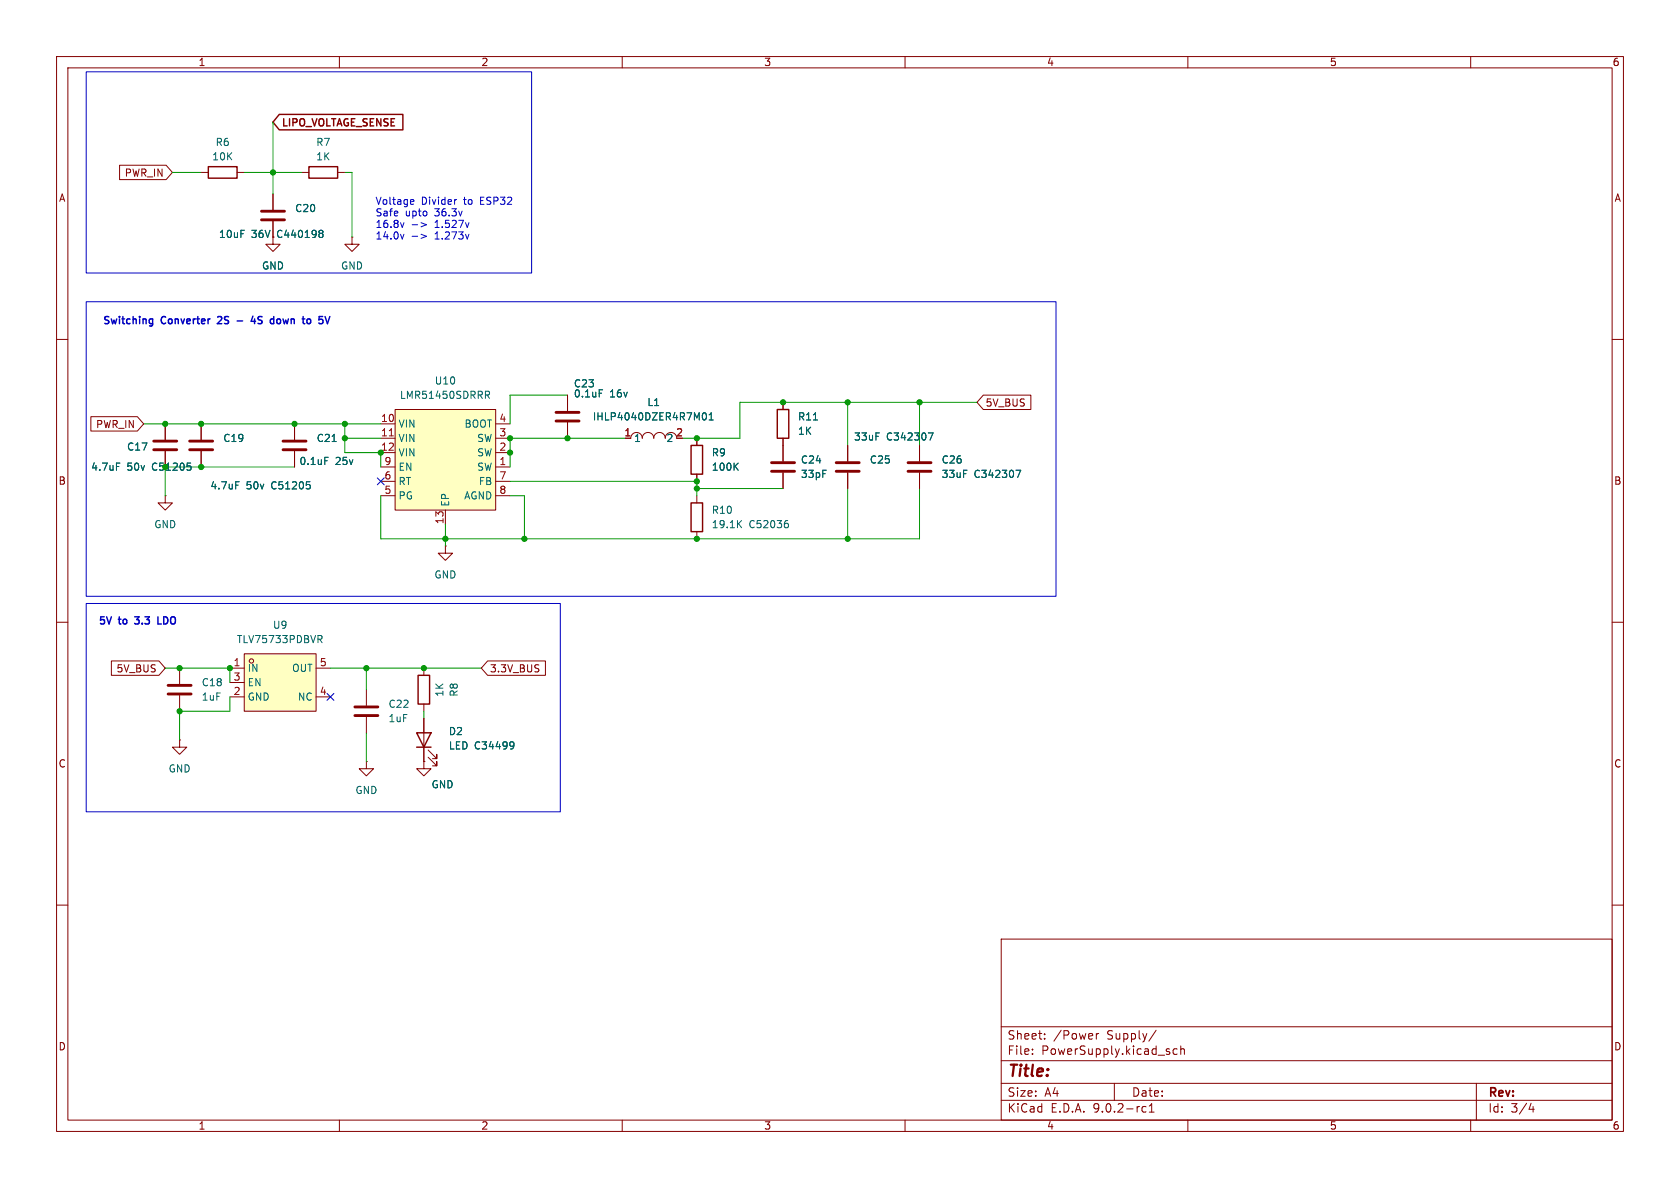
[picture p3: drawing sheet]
<svg xmlns="http://www.w3.org/2000/svg" width="297mm" height="210mm" viewBox="0 0 297 210" stroke-linecap="round" stroke-linejoin="round" font-family="sans-serif">
<g fill="none" stroke="#840000" stroke-width=".18">
<path d="M10 10h277v190h-277zM12 12h273v186h-273zM60 10v2M110 10v2M160 10v2M210 10v2M260 10v2M35.6 30.5h1.2M41.9 30.5h1.3M62.2 41.9v1.3h1.3l-1.3 1.3-1.2-1.3h1.2M62.2 41.9h.1M10 60h2"/>
<path d="M138.4 71.1v1.3M138.4 77.5v1.2M285 60h2M29.2 87.6v1.3h1.3l-1.3 1.3-1.3-1.3h1.3M29.2 87.6h.1M10 110h2M74.9 118.1v1.3M285 110h2M31.7 130.8v1.3h1.3l-1.3 1.3-1.2-1.3h1.2M31.7 130.8h.1M64.8 134.6v1.3h1.2l-1.2 1.3-1.3-1.3h1.3M64.8 134.6h.1"/>
<path d="M64.8 121.9v2.8M64.8 126.7v2.8M74.9 134.6v1.3h1.3l-1.3 1.3-1.2-1.3h1.2M74.9 134.6h.1M74.9 124.5v1.2M74.9 127v7.6M75.7 133.9l1.5 1.5v-.8v.8h-.7M75.7 132.6l1.5 1.5v-.7v.7h-.7M10 160h2M177 166h108v32h-108zM285 160h2M60 198v2"/>
<path d="M110 198v2M160 198v2M177 194.5h108M177 191.5h108M177 187.5h108M177 181.5h108M182.5 186.3v.1M182.5 185.5v.1M184.7 183.6v.1M184.7 182.8v.1M193.8 182.7v1M194.2 182.7l-.2 .1-.2 .2"/>
<path d="M197 191.5v3M202.6 195.7l-.4-.1-.3 .3v.4l.1 .2h.6M203.2 196.6h.8M203.2 195.5l.4-.4v1.5M204.4 182.1l-1.3 2M208.1 185.5l-.4-.1-.3 .3v.4l.1 .2h.6M208.7 185.5l.3-.1 .3 .1 .1 .9M208.7 184.9v1.5M210 198v2M260 198v2M261 191.5v6.5M270.7 195l-.4 1.1h.9"/>
<path d="M271 195.6v1"/>
</g>
<path d="M36.8 29.5h5.1v2h-5.1zM137.4 72.4h2v5.1h-2zM73.9 119.4h2v5.1h-2zM73.7 129.5h2.5l-1.3 2.6zM73.7 132.1h2.5" fill="none" stroke="#840000" stroke-width=".25"/>
<path d="M62.7 125h4.1M62.7 126.5h4.1" fill="none" stroke="#840000" stroke-width=".51"/>
<path d="M143.8 74.2h.7M90.6 131.1l.2 .2a1.03 1.03 0 0 1-.2 1M90.8 131.7l-.2 .2" fill="none" stroke="#006464" stroke-width=".18"/>
<path d="M43.2 115.6h12.7v10.1h-12.7z" fill="#ffffc2"/>
<g fill="none" stroke="#840000" stroke-width=".18">
<path d="M53.3 30.5h1.3M59.7 30.5h1.3M119.6 77.5a1.02 1.02 0 0 0-1-1.1 1.02 1.02 0 0 0-1 1.1 1.02 1.02 0 0 0-1-1.1 1.02 1.02 0 0 0-1 1.1 1.01 1.01 0 0 0-1-1.1 1.01 1.01 0 0 0-1.1 1.1 1.02 1.02 0 0 0-1-1.1 1.02 1.02 0 0 0-1 1.1M123.2 87.6v1.3M123.2 94v1.3M31.7 118.1v2.8M40.6 118.1h2.6M43.2 115.6h12.7v10.1h-12.7zM55.9 118.1h2.5M31.7 122.9v2.8M40.6 120.7h2.6M40.6 123.2h2.6"/>
<path d="M55.9 123.2h2.5"/>
<circle cx="44.5" cy="116.8" r=".38"/>
</g>
<path d="M124.3 73h.2a.68 .68 0 0 1 .4 .6 .68 .68 0 0 1-.4 .6h-.2M125.4 74.2h.7M125.4 73.3l.3-.3v1.2M130.6 92.6l.5 .7M131.1 92l-.7 .7M139 92h.3M139.1 92.5l.3 .2v.3l-.3 .3M56.2 112.3h.5l.2 .3-.1 .3-.6 .1M56.5 113l.4 .6" fill="none" stroke="#006464" stroke-width=".18"/>
<path d="M29.7 121.2h4.1M29.7 122.7h4.1" fill="none" stroke="#840000" stroke-width=".51"/>
<path d="M54.6 29.5h5.1v2h-5.1zM122.2 88.9h2v5.1h-2z" fill="none" stroke="#840000" stroke-width=".25"/>
<path d="M69.8 72.4h17.8v17.8h-17.8z" fill="#ffffc2"/>
<g fill="none" stroke="#840000" stroke-width=".18">
<path d="M21.1 29.2h8.3l1.1 1.3-1.1 1.3h-8.3zM48.3 34.3v2.8M48.3 39.1v2.8M48.3 41.9v1.3h1.2l-1.2 1.3-1.3-1.3h1.3M48.3 41.9h.1M16.1 73.7h8.2l1.1 1.2-1.1 1.3h-8.2zM29.2 74.9v2.8M29.2 79.8v2.8M35.6 74.9v2.8M35.6 79.8v2.8M52.1 74.9v2.8M52.1 79.8v2.8"/>
<path d="M67.3 74.9h2.5M67.3 77.5h2.5M69.8 72.4h17.8v17.8h-17.8zM87.6 74.9h2.6M87.6 77.5h2.6M100.3 69.9v2.7M100.3 74.7v2.8M123.2 77.5v1.2M138.4 71.1v1.3M138.4 77.5v4M149.9 78.7v2.8M162.6 78.7v2.8"/>
<path d="M173.8 69.8h8.4v2.6h-8.4l-1.1-1.3zM67.3 80h2.5M67.3 82.6h2.5M67.3 85.1h2.5M67.3 87.6h2.5M78.7 96.5v1.3h1.3l-1.3 1.3-1.2-1.3h1.2M78.7 96.5h.1M78.7 90.2v2.5M87.6 80h2.6M87.6 82.6h2.6M87.6 85.1h2.6M87.6 87.6h2.6"/>
<path d="M123.2 83.8v1.3M138.4 83.6v2.8M149.9 83.6v2.8M162.6 83.6v2.8M19.7 116.8h8.4l1.1 1.3-1.1 1.3h-8.4zM86.2 116.8h10.2v2.6h-10.2l-1.1-1.3zM74.9 134.6h.1M74.9 127v2.5M74.9 132.1v2.5"/>
</g>
<path d="M68.8 77.1h.7" fill="none" stroke="#a90000" stroke-width=".18"/>
<g fill="none" stroke="#006464" stroke-width=".18">
<path d="M56.6 40.7h.3l.2 .3-.2 .3M56.6 41.3h.3M56.9 41.3l.2 .2v.2l-.1 .2-.4 .1M58.7 78h.7M85.8 69.2h.5l.2 .2-.1 .4h-.6M86.1 69.8l.4 .6M105.9 68.9h.6M124.3 73h.2a.68 .68 0 0 1 .4 .6 .68 .68 0 0 1-.4 .6h-.2M125.4 74.2h.7M125.4 73.3l.3-.3v1.2M143.8 74.2h.7M164.1 76.5h.9l-.6 1.3"/>
<path d="M20.6 81.9h.6M33.7 82.5v.5M41.7 85.2h.6M54.8 85.8v.5M57.4 80.8h.6M130 82.4l.5 .7M130.5 81.9l-.7 .7M179.6 83.1h.9l-.6 1.3M90.6 131.1l.2 .2a1.03 1.03 0 0 1-.2 1M90.8 131.7l-.2 .2"/>
</g>
<g fill="none" stroke="#840000" stroke-width=".51">
<path d="M46.2 37.3h4.1M46.2 38.9h4.1M27.2 78h4M27.2 79.5h4M33.5 78h4.1M33.5 79.5h4.1M50 78h4.1M50 79.5h4.1M98.3 72.9h4.1M98.3 74.4h4.1M136.4 81.8h4.1M136.4 83.3h4.1"/>
<path d="M147.8 81.8h4.1M147.8 83.3h4.1M160.5 81.8h4.1M160.5 83.3h4.1"/>
</g>
<path d="M49.4 20.2h21.8v2.8h-21.8l-1.1-1.4zM122.2 78.7h2v5.1h-2z" fill="none" stroke="#840000" stroke-width=".25"/>
<g fill="none" stroke="#009600" stroke-width=".18">
<path d="M30.5 30.5h5.1M43.2 30.5h10.1M48.3 21.6v12.7M61 30.5h1.2v11.4M25.4 74.9h41.9M61 77.5h6.3M61 74.9v5.1h6.3v2.6M100.3 69.9h-10.1v5M110.5 77.5h-20.3v5.1M149.9 71.1v7.6M162.6 71.1v7.6M172.7 71.1h-41.9v6.4h-10.2"/>
<path d="M52.1 82.6h-22.9v5M78.7 92.7v3.8M90.2 85.1h33v2.5M90.2 87.6h2.5v7.7M123.2 86.4h15.2M149.9 86.4v8.9M162.6 86.4v8.9h-95.3v-7.7M29.2 118.1h11.4v2.6M58.4 118.1h26.7M64.8 118.1v3.8M40.6 123.2v2.5h-8.9v5.1M64.8 129.5v5.1"/>
<path d="M74.9 125.7v1.3"/>
</g>
<path d="M66.7 84.5l1.2 1.2M67.9 84.5l-1.2 1.2M57.8 122.6l1.2 1.2M59 122.6l-1.2 1.2" fill="none" stroke="#000084" stroke-width=".18"/>
<path d="M26.9 56.4h.1M27 56.4v1l-.1 .2M27 57.2h-.1M39.1 56.5l-.7 .7h.8M41.9 56.7h1M44.7 55.9l-.3 .9h.8M45 56.4v.8M49.4 56.4h-.3l-.2 .2 .1 .5 .4 .1M23.8 109h.8M23.8 110.2h.1M27.9 109v1.3h.6" fill="none" stroke="#0000c2" stroke-width=".25"/>
<g fill="none" stroke="#0000c2" stroke-width=".18">
<path d="M15.2 12.7h78.8v35.6h-78.8zM71.4 39.4l-.3 .8M72.7 35.3h.4l.1 .3-.6 .1M72.9 39.7h.9M73.1 36.1h-.4M74.4 39.4l1 .3-1 .4M80.7 35.3h-.2M82.9 39.4l-.3 .8M15.2 53.3h171.5v52.1h-171.5zM71.4 41.4l-.3 .9M72.9 41.8h.9M74.4 41.4l1 .4-1 .3"/>
<path d="M82.9 41.4l-.3 .9M15.2 106.7h83.9v36.8h-83.9z"/>
</g>
<g fill="#009600" stroke="#009600" stroke-width=".18">
<circle cx="31.7" cy="118.1" r=".46"/>
<circle cx="31.7" cy="125.7" r=".46"/>
<circle cx="90.2" cy="80" r=".46"/>
<circle cx="67.3" cy="80" r=".46"/>
<circle cx="90.2" cy="77.5" r=".46"/>
<circle cx="74.9" cy="118.1" r=".46"/>
<circle cx="40.6" cy="118.1" r=".46"/>
<circle cx="64.8" cy="118.1" r=".46"/>
<circle cx="100.3" cy="77.5" r=".46"/>
<circle cx="92.7" cy="95.3" r=".46"/>
<circle cx="123.2" cy="95.3" r=".46"/>
<circle cx="149.9" cy="95.3" r=".46"/>
<circle cx="123.2" cy="86.4" r=".46"/>
<circle cx="162.6" cy="71.1" r=".46"/>
<circle cx="123.2" cy="77.5" r=".46"/>
<circle cx="138.4" cy="71.1" r=".46"/>
<circle cx="123.2" cy="85.1" r=".46"/>
<circle cx="149.9" cy="71.1" r=".46"/>
<circle cx="78.7" cy="95.3" r=".46"/>
<circle cx="48.3" cy="30.5" r=".46"/>
<circle cx="35.6" cy="82.6" r=".46"/>
<circle cx="35.6" cy="74.9" r=".46"/>
<circle cx="52.1" cy="74.9" r=".46"/>
<circle cx="61" cy="74.9" r=".46"/>
<circle cx="61" cy="77.5" r=".46"/>
<circle cx="29.2" cy="74.9" r=".46"/>
</g>
<text font-size="2.8" fill="#840000" x="178" y="190.9">Title:</text>
<g font-size="2.1" fill="#840000">
<text x="178" y="184">Sheet:</text>
<text x="186.2" y="184">/Power</text>
<text x="195.7" y="184">Supply/</text>
<text x="178" y="186.7">File:</text>
<text x="184.1" y="186.7">PowerSupply.kicad_sch</text>
<text x="178" y="196.9">KiCad</text>
<text x="178" y="194.1">Size:</text>
<text x="184.7" y="194.1">A4</text>
<text x="185.7" y="196.9">E.D.A.</text>
<text x="193.3" y="196.9">9.0.2-rc1</text>
<text x="200" y="194.1">Date:</text>
<text x="263" y="194.3">Rev:</text>
<text x="263" y="196.9">Id:</text>
<text x="267.1" y="196.9">3/4</text>
</g>
<g font-size="1.8" fill="#840000">
<text x="35" y="11.9">1</text>
<text x="85" y="11.9">2</text>
<text x="135" y="11.9">3</text>
<text x="185" y="11.9">4</text>
<text x="235" y="11.9">5</text>
<text x="285" y="11.9">6</text>
<text x="49.7" y="22.7">LIPO_VOLTAGE_SENSE</text>
<text x="10.3" y="35.9">A</text>
<text x="22" y="31.4">PWR_IN</text>
<text x="285.3" y="35.9">A</text>
<text x="16.9" y="75.9">PWR_IN</text>
<text x="174.1" y="72.1">5V_BUS</text>
<text x="10.3" y="85.9">B</text>
<text x="285.3" y="85.9">B</text>
<text x="20.5" y="119.1">5V_BUS</text>
<text x="86.5" y="119.1">3.3V_BUS</text>
<text x="10.3" y="135.9">C</text>
<text x="285.3" y="135.9">C</text>
<text x="10.3" y="185.9">D</text>
<text x="285.3" y="185.9">D</text>
<text x="35" y="199.9">1</text>
<text x="85" y="199.9">2</text>
<text x="135" y="199.9">3</text>
<text x="185" y="199.9">4</text>
<text x="235" y="199.9">5</text>
<text x="285" y="199.9">6</text>
</g>
<g font-size="1.8" fill="#006464">
<text x="37.4" y="28.5">10K</text>
<text x="38" y="26">R6</text>
<text x="55.8" y="26">R7</text>
<text x="55.8" y="28.5">1K</text>
<text x="52.1" y="37.7">C20</text>
<text x="38.6" y="42.3">10uF</text>
<text x="44.4" y="42.3">36V</text>
<text x="46.2" y="47.9">GND</text>
<text x="49.1" y="42.3">C440198</text>
<text x="60.2" y="47.9">GND</text>
<text x="70.6" y="70.7">LMR51450SDRRR</text>
<text x="76.8" y="68.2">U10</text>
<text x="101.4" y="68.7">C23</text>
<text x="101.4" y="70.5">0.1uF</text>
<text x="107.8" y="70.5">16v</text>
<text x="114.3" y="72">L1</text>
<text x="70.4" y="75.8">VIN</text>
<text x="82" y="75.8">BOOT</text>
<text x="104.7" y="74.5">IHLP4040DZER4R7M01</text>
<text x="141" y="77.1">1K</text>
<text x="141" y="74.5">R11</text>
<text x="16" y="83.4">4.7uF</text>
<text x="22.4" y="79.9">C17</text>
<text x="22.4" y="83.4">50v</text>
<text x="39.4" y="78.3">C19</text>
<text x="52.8" y="82.4">0.1uF</text>
<text x="55.9" y="78.3">C21</text>
<text x="59.3" y="82.4">25v</text>
<text x="70.4" y="78.3">VIN</text>
<text x="70.4" y="80.9">VIN</text>
<text x="70.4" y="83.4">EN</text>
<text x="84.3" y="78.3">SW</text>
<text x="84.3" y="80.9">SW</text>
<text x="84.3" y="83.4">SW</text>
<text x="112" y="78.3">1</text>
<text x="117.7" y="78.3">2</text>
<text x="125.7" y="80.9">R9</text>
<text x="125.7" y="83.4">100K</text>
<text x="141.5" y="82.1">C24</text>
<text x="150.9" y="78.1">33uF</text>
<text x="153.7" y="82.1">C25</text>
<text x="156.7" y="78.1">C342307</text>
<text x="166.4" y="82.1">C26</text>
<text x="37.1" y="86.7">4.7uF</text>
<text x="43.5" y="86.7">50v</text>
<text x="48.1" y="86.7">C51205</text>
<text x="70.4" y="86">RT</text>
<text x="70.4" y="88.5">PG</text>
<text x="79.6" y="89.7" transform="rotate(-90 79.6 89.7)">EP</text>
<text x="82" y="88.5">AGND</text>
<text x="84.6" y="86">FB</text>
<text x="141.5" y="84.7">33pF</text>
<text x="166.4" y="84.7">33uF</text>
<text x="172.2" y="84.7">C342307</text>
<text x="27.2" y="93.6">GND</text>
<text x="125.7" y="91">R10</text>
<text x="125.7" y="93.6">19.1K</text>
<text x="132.4" y="93.6">C52036</text>
<text x="76.7" y="102.5">GND</text>
<text x="41.8" y="113.9">TLV75733PDBVR</text>
<text x="48.2" y="111.4">U9</text>
<text x="43.7" y="119">IN</text>
<text x="51.5" y="119">OUT</text>
<text x="35.6" y="124.1">1uF</text>
<text x="35.6" y="121.5">C18</text>
<text x="43.7" y="121.5">EN</text>
<text x="43.7" y="124.1">GND</text>
<text x="52.6" y="124.1">NC</text>
<text x="68.6" y="125.3">C22</text>
<text x="78.6" y="123.3" transform="rotate(-90 78.6 123.3)">1K</text>
<text x="81.1" y="123.3" transform="rotate(-90 81.1 123.3)">R8</text>
<text x="68.6" y="127.9">1uF</text>
<text x="79.3" y="130.1">D2</text>
<text x="29.7" y="136.8">GND</text>
<text x="79.3" y="132.7">LED C34499</text>
<text x="62.7" y="140.6">GND</text>
<text x="76.2" y="139.5">GND</text>
</g>
<g font-size="1.8" fill="#0000c2">
<text x="66.3" y="36.4">Voltage</text>
<text x="66.3" y="38.5">Safe</text>
<text x="66.3" y="40.5">16.8v</text>
<text x="71.6" y="38.5">upto</text>
<text x="74.5" y="36.4">Divider</text>
<text x="77" y="38.5">36.3v</text>
<text x="77" y="40.5">1.527v</text>
<text x="82.1" y="36.4">to</text>
<text x="85.2" y="36.4">ESP32</text>
<text x="66.3" y="42.5">14.0v</text>
<text x="77" y="42.5">1.273v</text>
<text x="18" y="57.7">Switching</text>
<text x="28.5" y="57.7">Converter</text>
<text x="39" y="57.7">2S</text>
<text x="45.9" y="57.7">4S</text>
<text x="49.8" y="57.7">down</text>
<text x="56.1" y="57.7">to</text>
<text x="17.3" y="110.7">5V</text>
<text x="21" y="110.7">to</text>
<text x="24.4" y="110.7">3.3</text>
<text x="28.9" y="110.7">LDO</text>
</g>
<g font-size="1.8" fill="#a90000">
<text x="67.3" y="74.7">10</text>
<text x="67.3" y="77.2">11</text>
<text x="88.2" y="74.7">4</text>
<text x="88.2" y="77.2">3</text>
<text x="110.3" y="77.2">1</text>
<text x="119.4" y="77.2">2</text>
<text x="67.3" y="79.8">12</text>
<text x="67.9" y="82.3">9</text>
<text x="88.2" y="79.8">2</text>
<text x="88.2" y="82.3">1</text>
<text x="67.9" y="84.8">6</text>
<text x="67.9" y="87.4">5</text>
<text x="88.2" y="84.8">7</text>
<text x="88.2" y="87.4">8</text>
<text x="78.5" y="92.8" transform="rotate(-90 78.5 92.8)">13</text>
<text x="41.2" y="117.9">1</text>
<text x="56.4" y="117.9">5</text>
<text x="41.2" y="120.4">3</text>
<text x="41.2" y="122.9">2</text>
<text x="56.4" y="122.9">4</text>
</g>
<text font-size="1.8" fill="#009600" x="27" y="83.4">C51205</text>
</svg>
